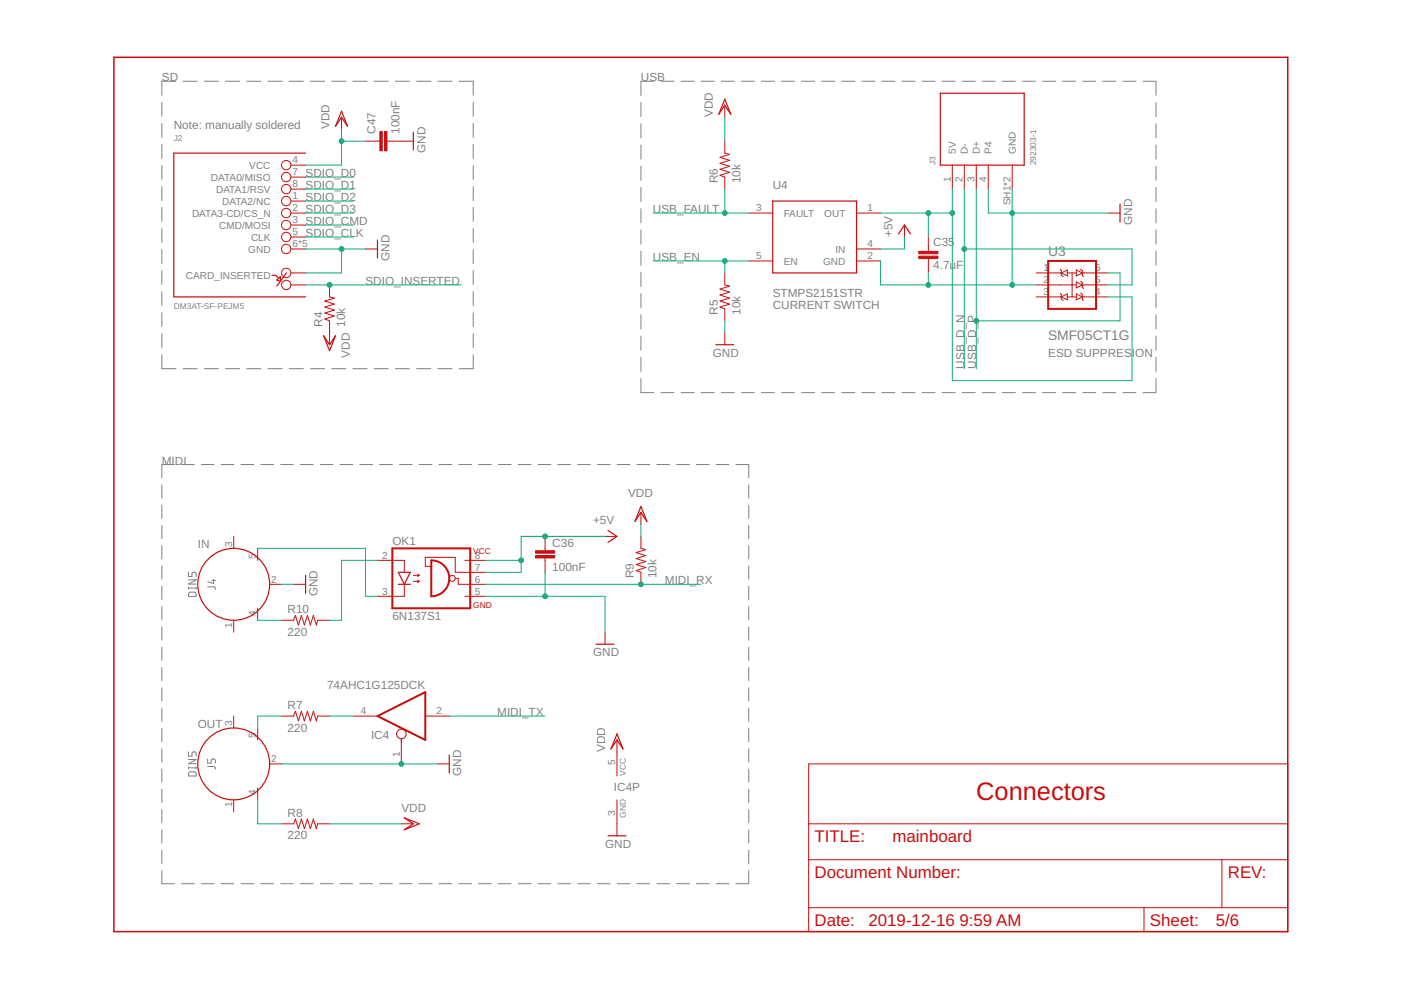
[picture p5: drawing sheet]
<svg xmlns="http://www.w3.org/2000/svg" width="297mm" height="210mm" viewBox="0 0 297 210" stroke-linecap="round" stroke-linejoin="round" font-family="sans-serif">
<g fill="none" stroke="#808080" stroke-width=".21">
<path d="M37.3 17.2h-3v3M38.8 17.2h3M43.3 17.2h3M47.8 17.2h3M52.3 17.2h3M56.8 17.2h3M61.3 17.2h3M65.8 17.2h3M70.3 17.2h3M74.8 17.2h3M79.3 17.2h3M83.8 17.2h3"/>
<path d="M88.3 17.2h3M92.8 17.2h3M97.3 17.2h3v3M138.6 17.2h-2.7v3M140.1 17.2h2.8M144.4 17.2h2.8M148.7 17.2h2.7M152.9 17.2h2.8M157.2 17.2h2.7M161.4 17.2h2.8M165.7 17.2h2.7M169.9 17.2h2.8"/>
<path d="M174.2 17.2h2.8M178.5 17.2h2.7M182.7 17.2h2.8M187 17.2h2.7M191.2 17.2h2.8M195.5 17.2h2.7M199.7 17.2h2.8M204 17.2h2.8M208.3 17.2h2.7M212.5 17.2h2.8M216.8 17.2h2.7M221 17.2h2.8"/>
<path d="M225.3 17.2h2.7M229.6 17.2h2.7M233.8 17.2h2.8M238.1 17.2h2.7M242.3 17.2h2.8v3M34.3 21.7v3M34.3 26.2v2.9M34.3 30.6v3M34.3 35.1v2.9M34.3 39.5v3M100.3 21.7v3M100.3 26.2v2.9"/>
<path d="M100.3 30.6v3M100.3 35.1v2.9M100.3 39.5v3M135.9 21.7v3M135.9 26.2v3M135.9 30.7v3M135.9 35.2v3M135.9 39.7v3M245.1 21.7v3M245.1 26.2v3M245.1 30.7v3M245.1 35.2v3"/>
<path d="M245.1 39.7v3M34.3 44v2.9M34.3 48.5v2.9M34.3 52.9v3M34.3 57.4v2.9M100.3 44v2.9M100.3 48.5v2.9M100.3 52.9v3M100.3 57.4v2.9M135.9 44.2v3M135.9 48.7v3.1M135.9 53.2v3"/>
<path d="M135.9 57.7v3M245.1 44.2v3M245.1 48.7v3.1M245.1 53.2v3M245.1 57.7v3M34.3 75.2v3h3M34.3 61.8v3M34.3 66.3v3M34.3 70.8v2.9M38.8 78.2h3M43.3 78.2h3M47.8 78.2h3"/>
<path d="M52.3 78.2h3M56.8 78.2h3M61.3 78.2h3M65.8 78.2h3M70.3 78.2h3M74.8 78.2h3M79.3 78.2h3M83.8 78.2h3M88.3 78.2h3M92.8 78.2h3M100.3 61.8v3M100.3 66.3v3"/>
<path d="M100.3 70.8v2.9M100.3 75.2v3h-3M135.9 62.3v3M135.9 66.7v3M135.9 71.2v3.1M135.9 75.8v3M245.1 62.3v3M245.1 66.7v3M245.1 71.2v3.1M245.1 75.8v3M37 98.5h-2.7v2.8M38.5 98.5h2.7"/>
<path d="M42.7 98.5h2.7M46.9 98.5h2.7M51.1 98.5h2.7M55.3 98.5h2.7M59.5 98.5h2.7M63.7 98.5h2.7M67.9 98.5h2.7M72.1 98.5h2.7M76.3 98.5h2.7M80.5 98.5h2.7M84.7 98.5h2.7M88.9 98.5h2.7"/>
<path d="M93.1 98.5h2.7M97.3 98.5h2.7M101.5 98.5h2.7M105.7 98.5h2.7M109.9 98.5h2.7M114.1 98.5h2.7M118.3 98.5h2.7M122.5 98.5h2.7M126.7 98.5h2.7M130.9 98.5h2.7M135.1 98.5h2.7M135.9 80.3v2.9h2.7"/>
<path d="M139.3 98.5h2.7M140.1 83.2h2.8M143.4 98.5h2.8M144.4 83.2h2.8M147.7 98.5h2.6M148.7 83.2h2.7M151.8 98.5h2.8M152.9 83.2h2.8M156 98.5h2.7v2.8M157.2 83.2h2.7M161.4 83.2h2.8M165.7 83.2h2.7"/>
<path d="M169.9 83.2h2.8M174.2 83.2h2.8M178.5 83.2h2.7M182.7 83.2h2.8M187 83.2h2.7M191.2 83.2h2.8M195.5 83.2h2.7M199.7 83.2h2.8M204 83.2h2.8M208.3 83.2h2.7M212.5 83.2h2.8M216.8 83.2h2.7"/>
<path d="M221 83.2h2.8M225.3 83.2h2.7M229.6 83.2h2.7M233.8 83.2h2.8M238.1 83.2h2.7M245.1 80.3v2.9h-2.8M34.3 102.8v2.8M34.3 107.1v2.8M34.3 111.4v2.8M34.3 115.7v2.8M158.7 102.8v2.8M158.7 107.1v2.8"/>
<path d="M158.7 111.4v2.8M158.7 115.7v2.8M34.3 120v2.8M34.3 124.3v2.8M34.3 128.6v2.8M34.3 132.9v2.8M34.3 137.2v2.8M40 121.3v.9h.7v-.5a.45 .45 0 0 1 .4-.4 .45 .45 0 0 1 .5 .4v.5M40 124.5v.4M40 124.7h1.6M40 122.9h1.6l-1.6 .9h1.6M40.1 125.7l1.2-.1 .3 .2v.6h-1.6z"/>
<path d="M41.6 124.5v.4M44 124.4h1.4l.3 .6M44.9 123.1h.8M45.3 122.8v.9l-1.3-.3M158.7 120v2.8M158.7 124.3v2.8M158.7 128.6v2.8M158.7 132.9v2.8M158.7 137.2v2.8M34.3 141.5v2.8M34.3 145.8v2.8M34.3 150.1v2.9"/>
<path d="M34.3 154.4v2.8M34.3 158.7v2.8M40 159.4v.9h.7v-.5a.45 .45 0 0 1 .4-.4 .45 .45 0 0 1 .5 .4v.5M158.7 141.5v2.8M158.7 145.8v2.8M158.7 150.1v2.9M158.7 154.4v2.8M158.7 158.7v2.8M34.3 163v2.8M34.3 167.3v2.9M34.3 171.7v2.8M34.3 176v2.8"/>
<path d="M40 162.6v.4M40 162.8h1.6M40 161h1.6l-1.6 .9h1.6M40.1 163.8l1.2-.1 .3 .2v.6h-1.6zM41.6 162.6v.4M44 162.5h1.4l.3 .5M44 160.9v.9h.8v-.5a.45 .45 0 0 1 .4-.4 .45 .45 0 0 1 .5 .4v.5M158.7 163v2.8M158.7 167.3v2.9M158.7 171.7v2.8M158.7 176v2.8M34.3 180.3v2.8"/>
<path d="M34.3 184.6v2.8h2.7M38.5 187.4h2.7M42.7 187.4h2.7M46.9 187.4h2.7M51.1 187.4h2.7M55.3 187.4h2.7M59.5 187.4h2.7M63.7 187.4h2.7M67.9 187.4h2.7M72.1 187.4h2.7M76.3 187.4h2.7M80.5 187.4h2.7"/>
<path d="M84.7 187.4h2.7M88.9 187.4h2.7M93.1 187.4h2.7M97.3 187.4h2.7M101.5 187.4h2.7M105.7 187.4h2.7M109.9 187.4h2.7M114.1 187.4h2.7M118.3 187.4h2.7M122.5 187.4h2.7M126.7 187.4h2.7M130.9 187.4h2.7"/>
<path d="M135.1 187.4h2.7M139.3 187.4h2.7M143.4 187.4h2.8M147.7 187.4h2.6M151.8 187.4h2.8M158.7 184.6v2.8h-2.7M158.7 180.3v2.8"/>
</g>
<path d="M24.2 12.1h248.8v185.4h-248.8z" fill="none" stroke="#c90d0c" stroke-width=".32"/>
<g fill="none" stroke="#c90d0c" stroke-width=".21">
<path d="M61.7 37.5h3.1M61.7 35h3.1M72.4 24.8v2.6M77.5 29.9h3M82 29.9h5.6M153.7 22.3v2.5M153.7 29.9v2.6l1 .2-2 .7 2 .6-2 .6 2 .7-2 .6 2 .6-2 .7 1 .3v2.6M201.9 35v5.1M204.4 35v5.1M207 35v5.1M209.5 35v5.1M214.6 35v5.1"/>
<path d="M61.7 40.1h3.1M61.7 42.6h3.1M61.7 45.2h3.1M61.7 47.7h3.1M61.7 50.2h3.1M61.7 52.8h3.1M61.7 57.9h3.1M77.5 52.8h2.5M153.7 57.9v2.5l1 .3-2 .6 2 .6-2 .7 2 .6-2 .6 2 .7-2 .6 1 .4v2.5M158.7 45.2h5.1M158.7 55.3h5.1M181.6 45.2h5.1"/>
<path d="M181.6 52.8h5.1M181.6 55.3h5.1M191.8 47.7v2.5M196.8 50.2v3.1M196.8 54.8v3.1M219.7 57.9h5.3M224.8 57.1l.2 .3v1l.4 .2M225 57.9l1.3-.7v1.3zM226.3 57.9h1.8M227.3 57.9v5M228.2 57.2l1.3 .7-1.3 .6zM228.2 59.8l1.3 .6-1.3 .6z"/>
<path d="M229.1 57.1l.4 .3v1l.2 .2M229.1 59.6l.4 .3v1l.2 .3M229.3 57.9h5.6M234.9 45.2h2.6M61.7 60.4h3.1M69.9 60.4v2.5l1 .3-2 .6 2 .7-2 .6 2 .6-2 .7 2 .6-2 .6 1 .4v5.1M153.7 70.5v2.6M219.7 60.4h8.4M219.7 62.9h5.3M224.8 62.2l.2 .2v1.1l.4 .2M225 62.9l1.3-.6v1.3zM226.3 62.9h1.8"/>
<path d="M228.2 62.3l1.3 .6-1.3 .7zM229.1 62.2l.4 .2v1.1l.2 .2M229.3 62.9h5.6M229.6 60.4h5.3M49.6 113.7v2.6M54.6 116.3v2.5M80 118.8h5.7v2.5M98.6 118.8h4.3M115.6 113.7v3.1M115.6 118.3v3M128.3 113.7h2.5M135.9 108.6v2.6"/>
<path d="M135.9 113.7v2.6l1 .2-2 .7 2 .6-2 .6 2 .7-2 .6 2 .6-2 .7 1 .3v2.6M49.6 131.5v2.5M54.6 129v2.5M57.2 123.9h2.5M59.7 131.5h2.6l.3-1 .7 2 .6-2 .6 2 .7-2 .6 2 .6-2 .7 2 .2-1h2.6M62.3 123.9h2.5M85.7 123.9v2.5h-5.7M87.6 122h1.3M87.6 123.3h1.3M88.5 121.7l.4 .3M88.5 123l.4 .3M88.9 122l-.4 .2"/>
<path d="M88.9 123.3l-.4 .2M91.4 120.1h-1.2v-1.9h6.3v3.1h6.4M96.5 122.6h.7v1.3h.6M97.9 123.9h5M98.6 126.4h4.3M128.3 134v2.6M49.6 151.8v2.6M54.6 154.4v2.5M59.7 151.8h2.6l.3-1 .7 2 .6-2 .6 2 .7-2 .6 2 .6-2 .7 2 .2-1h2.6M75 151.8h5M85.1 156.6v5.4M90.2 151.8h5"/>
<path d="M130.8 156.9v7.6M49.6 169.6v2.5M54.6 167v2.6M57.2 162h2.5M59.7 174.7h2.6l.3-1 .7 2 .6-2 .6 2 .7-2 .6 2 .6-2 .7 2 .2-1h2.6M85.1 174.7h2.5M92.7 162h2.5M130.8 169.6v7.6M171.4 162h101.6v35.5h-101.6zM171.4 174.7h101.6M171.4 182.3h101.6M171.4 192.4h101.6"/>
<path d="M242.5 192.4v5.1M259.1 182.3v10.1"/>
<circle cx="60.7" cy="37.5" r=".99"/>
<circle cx="60.7" cy="35" r=".99"/>
<circle cx="60.7" cy="42.6" r=".99"/>
<circle cx="60.7" cy="40.1" r=".99"/>
<circle cx="60.7" cy="57.9" r=".99"/>
<circle cx="60.7" cy="45.2" r=".99"/>
<circle cx="60.7" cy="47.7" r=".99"/>
<circle cx="60.7" cy="50.2" r=".99"/>
<circle cx="60.7" cy="52.8" r=".99"/>
<circle cx="60.7" cy="60.4" r=".99"/>
<circle cx="95.9" cy="122.6" r=".64"/>
<circle cx="85.1" cy="155.6" r="1.02"/>
</g>
<g fill="none" stroke="#c90d0c" stroke-width=".25">
<path d="M199.4 19.8h17.7v15.2h-17.7zM64.8 32.5h-27.9v30.4h27.9M72.4 23.6l1.3 3.2-1.3-2-1.3 2zM87.6 28v3.8M153.7 21l1.2 3.2-1.2-1.9-1.3 1.9zM57.7 58.4h.7l.5 .5M59.5 58.6v1l-.8-.2zM60.7 57.9l-2 2.8M80 50.9v3.8M163.8 42.6h17.8v15.3h-17.8zM190.5 49.6l1.3-1.9 1.2 1.9M237.5 43.3v3.8"/>
<path d="M68.6 71.2l1.3 1.9 1.2-1.9-1.2 3.2zM151.8 73.1h3.8M128.9 112.5l1.9 1.2-1.9 1.3M135.9 107.4l1.3 3.2-1.3-2-1.3 2zM64.8 122v3.8M84.5 121.3h2.5l-1.3 2.6zM84.5 123.9h2.5M126.4 136.6h3.8M130.8 155.6l1.3 3.2-1.3-1.9-1.3 1.9zM85.7 173.4l3.2 1.3-3.2 1.2 1.9-1.2zM95.2 160.1v3.8M128.9 177.2h3.8"/>
<circle cx="49.6" cy="123.9" r="7.6"/>
<circle cx="49.6" cy="162" r="7.6"/>
</g>
<path d="M222.2 55.3h10.2v10.2h-10.2zM83.2 116.3h16.5v12.7h-16.5zM91.4 118.8a3.8 3.8 0 0 1 3.8 3.8 3.8 3.8 0 0 1-3.8 3.8zM80 151.8l10.2-5.1v10.2z" fill="none" stroke="#c90d0c" stroke-width=".42"/>
<g fill="#c90d0c" stroke="#c90d0c" stroke-width=".21">
<path d="M194.8 54.3h4.1v.5h-4.1z"/>
<path d="M194.8 53.3h4.1v.5h-4.1z"/>
<path d="M113.5 117.8h4.1v.5h-4.1z"/>
<path d="M113.5 116.8h4.1v.5h-4.1z"/>
<path d="M81.5 27.9h.5v4.1h-.5z"/>
<path d="M80.5 27.9h.5v4.1h-.5z"/>
</g>
<g fill="none" stroke="#0dab76" stroke-width=".21">
<path d="M64.8 37.5h10.2M72.4 27.4v7.6h-7.6M72.4 29.9h5.1M153.7 24.8v5.1M64.8 52.8h12.7M64.8 45.2h10.2M64.8 40.1h10.2M64.8 42.6h10.2M64.8 47.7h10.2M64.8 50.2h10.2M72.4 52.8v5.1h-7.6M138.4 45.2h20.3"/>
<path d="M138.4 55.3h20.3M153.7 40.1v5.1M153.7 55.3v2.6M186.7 45.2h15.2M186.7 55.3v5.1h33M191.8 50.2v2.6h-5.1M196.8 45.2v5M196.8 57.9v2.5M201.9 40.1v40.6h38.1v-17.8h-5.1M204.4 52.8h35.6v7.6h-5.1M204.4 40.1v38.1M207 40.1v38.1"/>
<path d="M209.5 40.1v5.1h25.4M214.6 40.1v20.3M234.9 57.9h2.6v10.1h-30.5M64.8 60.4h33M153.7 68v2.5M54.6 116.3h22.9v10.1h2.5M80 118.8h-7.6v12.7h-2.5M102.9 118.8h7.6M128.3 113.7h-17.8v7.6h-7.6M135.9 111.2v2.5M54.6 131.5h5.1M59.7 123.9h2.6"/>
<path d="M102.9 126.4h25.4v7.6M102.9 123.9h45.7M115.6 121.3v5.1M59.7 151.8h-5.1v2.6M69.9 151.8h5.1M95.2 151.8h20.4M54.6 169.6v5.1h5.1M59.7 162h33M69.9 174.7h15.2"/>
</g>
<g fill="#0dab76" stroke="#0dab76" stroke-width=".21">
<circle cx="72.4" cy="29.9" r=".51"/>
<circle cx="72.4" cy="52.8" r=".51"/>
<circle cx="214.6" cy="45.2" r=".51"/>
<circle cx="214.6" cy="60.4" r=".51"/>
<circle cx="196.8" cy="60.4" r=".51"/>
<circle cx="85.1" cy="162" r=".51"/>
<circle cx="115.6" cy="126.4" r=".51"/>
<circle cx="69.9" cy="60.4" r=".51"/>
<circle cx="196.8" cy="45.2" r=".51"/>
<circle cx="201.9" cy="45.2" r=".51"/>
<circle cx="110.5" cy="118.8" r=".51"/>
<circle cx="115.6" cy="113.7" r=".51"/>
<circle cx="153.7" cy="45.2" r=".51"/>
<circle cx="153.7" cy="55.3" r=".51"/>
<circle cx="204.4" cy="52.8" r=".51"/>
<circle cx="207" cy="68" r=".51"/>
<circle cx="135.9" cy="123.9" r=".51"/>
</g>
<text font-size="5.4" fill="#c90d0c" x="207" y="169.6">Connectors</text>
<g font-size="3.6" fill="#c90d0c">
<text x="172.7" y="178.5">TITLE:</text>
<text x="189.2" y="178.5">mainboard</text>
<text x="172.7" y="186.1">Document Number:</text>
<text x="260.3" y="186.1">REV:</text>
<text x="172.7" y="196.3">Date:</text>
<text x="184.1" y="196.3">2019-12-16</text>
<text x="203.4" y="196.3">9:59 AM</text>
<text x="243.8" y="196.3">Sheet:</text>
<text x="257.8" y="196.3">5/6</text>
</g>
<g font-size="2.9" fill="#808080">
<text x="222.2" y="54.3">U3</text>
<text x="222.2" y="72">SMF05CT1G</text>
</g>
<g font-size="2.5" fill="#808080">
<text x="34.3" y="17.2">SD</text>
<text x="135.9" y="17.2">USB</text>
<text x="36.8" y="27.4">Note: manually soldered</text>
<text x="69.9" y="27.4" transform="rotate(-90 69.9 27.4)">VDD</text>
<text x="79.6" y="28.4" transform="rotate(-90 79.6 28.4)">C47</text>
<text x="84.7" y="28.4" transform="rotate(-90 84.7 28.4)">100nF</text>
<text x="151.1" y="24.8" transform="rotate(-90 151.1 24.8)">VDD</text>
<text x="90.2" y="32.5" transform="rotate(-90 90.2 32.5)">GND</text>
<text x="64.8" y="37.5">SDIO_D0</text>
<text x="64.8" y="40.1">SDIO_D1</text>
<text x="152.2" y="38.8" transform="rotate(-90 152.2 38.8)">R6</text>
<text x="157" y="38.8" transform="rotate(-90 157 38.8)">10k</text>
<text x="163.8" y="40.1">U4</text>
<text x="64.8" y="42.6">SDIO_D2</text>
<text x="64.8" y="45.2">SDIO_D3</text>
<text x="64.8" y="47.7">SDIO_CMD</text>
<text x="138.4" y="45.2">USB_FAULT</text>
<text x="240" y="47.7" transform="rotate(-90 240 47.7)">GND</text>
<text x="64.8" y="50.2">SDIO_CLK</text>
<text x="189.2" y="50.2" transform="rotate(-90 189.2 50.2)">+5V</text>
<text x="197.9" y="52.1">C35</text>
<text x="82.6" y="55.3" transform="rotate(-90 82.6 55.3)">GND</text>
<text x="138.4" y="55.3">USB_EN</text>
<text x="197.9" y="57">4.7uF</text>
<text x="77.5" y="60.4">SDIO_INSERTED</text>
<text x="163.8" y="65.5">CURRENT SWITCH</text>
<text x="163.8" y="62.9">STMPS2151STR</text>
<text x="68.4" y="69.3" transform="rotate(-90 68.4 69.3)">R4</text>
<text x="73.2" y="69.3" transform="rotate(-90 73.2 69.3)">10k</text>
<text x="152.2" y="66.7" transform="rotate(-90 152.2 66.7)">R5</text>
<text x="157" y="66.7" transform="rotate(-90 157 66.7)">10k</text>
<text x="74.2" y="75.8" transform="rotate(-90 74.2 75.8)">VDD</text>
<text x="151.1" y="75.6">GND</text>
<text x="222.2" y="75.6">ESD SUPPRESI</text>
<text x="240.7" y="75.6">ON</text>
<text x="204.5" y="78.2" transform="rotate(-90 204.5 78.2)">USB_D_N</text>
<text x="207" y="78.2" transform="rotate(-90 207 78.2)">USB_D_P</text>
<text x="34.3" y="98.5">MIDI</text>
<text x="133.2" y="105.3">VDD</text>
<text x="125.7" y="111.2">+5V</text>
<text x="41.9" y="116.3">IN</text>
<text x="83.2" y="115.6">OK1</text>
<text x="117.1" y="115.9">C36</text>
<text x="117.1" y="121">100nF</text>
<text x="134.4" y="122.6" transform="rotate(-90 134.4 122.6)">R9</text>
<text x="139.2" y="122.6" transform="rotate(-90 139.2 122.6)">10k</text>
<text x="141" y="123.9">MIDI_RX</text>
<text x="61" y="130">R10</text>
<text x="67.3" y="126.4" transform="rotate(-90 67.3 126.4)">GND</text>
<text x="83.2" y="131.5">6N137S1</text>
<text x="61" y="134.8">220</text>
<text x="125.7" y="139.1">GND</text>
<text x="69.4" y="146">74AHC1G125DCK</text>
<text x="41.9" y="154.4">OUT</text>
<text x="61" y="155.1">220</text>
<text x="61" y="150.3">R7</text>
<text x="105.4" y="151.8">MIDI_TX</text>
<text x="78.7" y="156.8">IC4</text>
<text x="128.3" y="159.4" transform="rotate(-90 128.3 159.4)">VDD</text>
<text x="97.8" y="164.5" transform="rotate(-90 97.8 164.5)">GND</text>
<text x="130.2" y="167.7">IC4P</text>
<text x="61" y="173.2">R8</text>
<text x="85.1" y="172.1">VDD</text>
<text x="61" y="178">220</text>
<text x="128.3" y="179.8">GND</text>
</g>
<g font-size="2.1" fill="#808080">
<text x="52.9" y="35.8">VCC</text>
<text x="62" y="34.7">4</text>
<text x="202.7" y="32.7" transform="rotate(-90 202.7 32.7)">5V</text>
<text x="205.2" y="32.7" transform="rotate(-90 205.2 32.7)">D-</text>
<text x="207.8" y="32.7" transform="rotate(-90 207.8 32.7)">D+</text>
<text x="210.3" y="32.7" transform="rotate(-90 210.3 32.7)">P4</text>
<text x="215.4" y="32.7" transform="rotate(-90 215.4 32.7)">GND</text>
<text x="44.7" y="38.3">DATA0/MISO</text>
<text x="45.8" y="40.8">DATA1/RSV</text>
<text x="62" y="37.2">7</text>
<text x="62" y="39.7">8</text>
<text x="201.6" y="38.5" transform="rotate(-90 201.6 38.5)">1</text>
<text x="204.1" y="38.5" transform="rotate(-90 204.1 38.5)">2</text>
<text x="206.6" y="38.5" transform="rotate(-90 206.6 38.5)">3</text>
<text x="209.2" y="38.5" transform="rotate(-90 209.2 38.5)">4</text>
<text x="40.7" y="45.9">DATA3-CD/CS_N</text>
<text x="47.1" y="43.4">DATA2/NC</text>
<text x="62" y="42.3">1</text>
<text x="62" y="44.8">2</text>
<text x="62" y="47.3">3</text>
<text x="160.3" y="44.8">3</text>
<text x="166.2" y="45.9">FAULT</text>
<text x="174.8" y="45.9">OUT</text>
<text x="183.9" y="44.8">1</text>
<text x="214.3" y="43.5" transform="rotate(-90 214.3 43.5)">SH1*2</text>
<text x="46.4" y="48.5">CMD/MOSI</text>
<text x="52.6" y="53.5">GND</text>
<text x="53.2" y="51">CLK</text>
<text x="62" y="49.9">5</text>
<text x="62" y="52.4">6*5</text>
<text x="177.1" y="53.5">IN</text>
<text x="183.9" y="52.4">4</text>
<text x="39.4" y="59.1">CARD_INSERTED</text>
<text x="160.3" y="55">5</text>
<text x="166.2" y="56.1">EN</text>
<text x="174.5" y="56.1">GND</text>
<text x="183.9" y="55">2</text>
<text x="221.3" y="57.5">1</text>
<text x="232.2" y="57.5">6</text>
<text x="221.3" y="60">2</text>
<text x="221.3" y="62.6">3</text>
<text x="232.2" y="60">5</text>
<text x="232.2" y="62.6">4</text>
<text x="49.2" y="115.9" transform="rotate(-90 49.2 115.9)">3</text>
<text x="54.3" y="118.5" transform="rotate(-90 54.3 118.5)">5</text>
<text x="81" y="118.5">2</text>
<text x="100.7" y="118.5">8</text>
<text x="57.5" y="123.5">2</text>
<text x="100.7" y="123.5">6</text>
<text x="100.7" y="121">7</text>
<text x="54.3" y="130.5" transform="rotate(-90 54.3 130.5)">4</text>
<text x="81" y="126.1">3</text>
<text x="100.7" y="126.1">5</text>
<text x="49.2" y="133" transform="rotate(-90 49.2 133)">1</text>
<text x="49.2" y="154" transform="rotate(-90 49.2 154)">3</text>
<text x="76.5" y="151.5">4</text>
<text x="92.5" y="151.5">2</text>
<text x="54.3" y="156.5" transform="rotate(-90 54.3 156.5)">5</text>
<text x="57.5" y="161.6">2</text>
<text x="84.7" y="160.4" transform="rotate(-90 84.7 160.4)">1</text>
<text x="130.5" y="162.2" transform="rotate(-90 130.5 162.2)">5</text>
<text x="49.2" y="171.1" transform="rotate(-90 49.2 171.1)">1</text>
<text x="54.3" y="168.6" transform="rotate(-90 54.3 168.6)">4</text>
<text x="130.5" y="173.1" transform="rotate(-90 130.5 173.1)">3</text>
</g>
<g font-size="1.8" fill="#808080">
<text x="36.8" y="29.9">J2</text>
<text x="198.4" y="35" transform="rotate(-90 198.4 35)">J3</text>
<text x="219.7" y="35" transform="rotate(-90 219.7 35)">292303-1</text>
<text x="36.8" y="65.5">DM3AT-SF-PEJM5</text>
<text x="132.7" y="164.5" transform="rotate(-90 132.7 164.5)">VCC</text>
<text x="132.7" y="173.4" transform="rotate(-90 132.7 173.4)">GND</text>
</g>
<g font-size="1.8" fill="#c90d0c">
<text x="100.3" y="117.5">VCC</text>
<text x="100.3" y="129">GND</text>
</g>
</svg>
